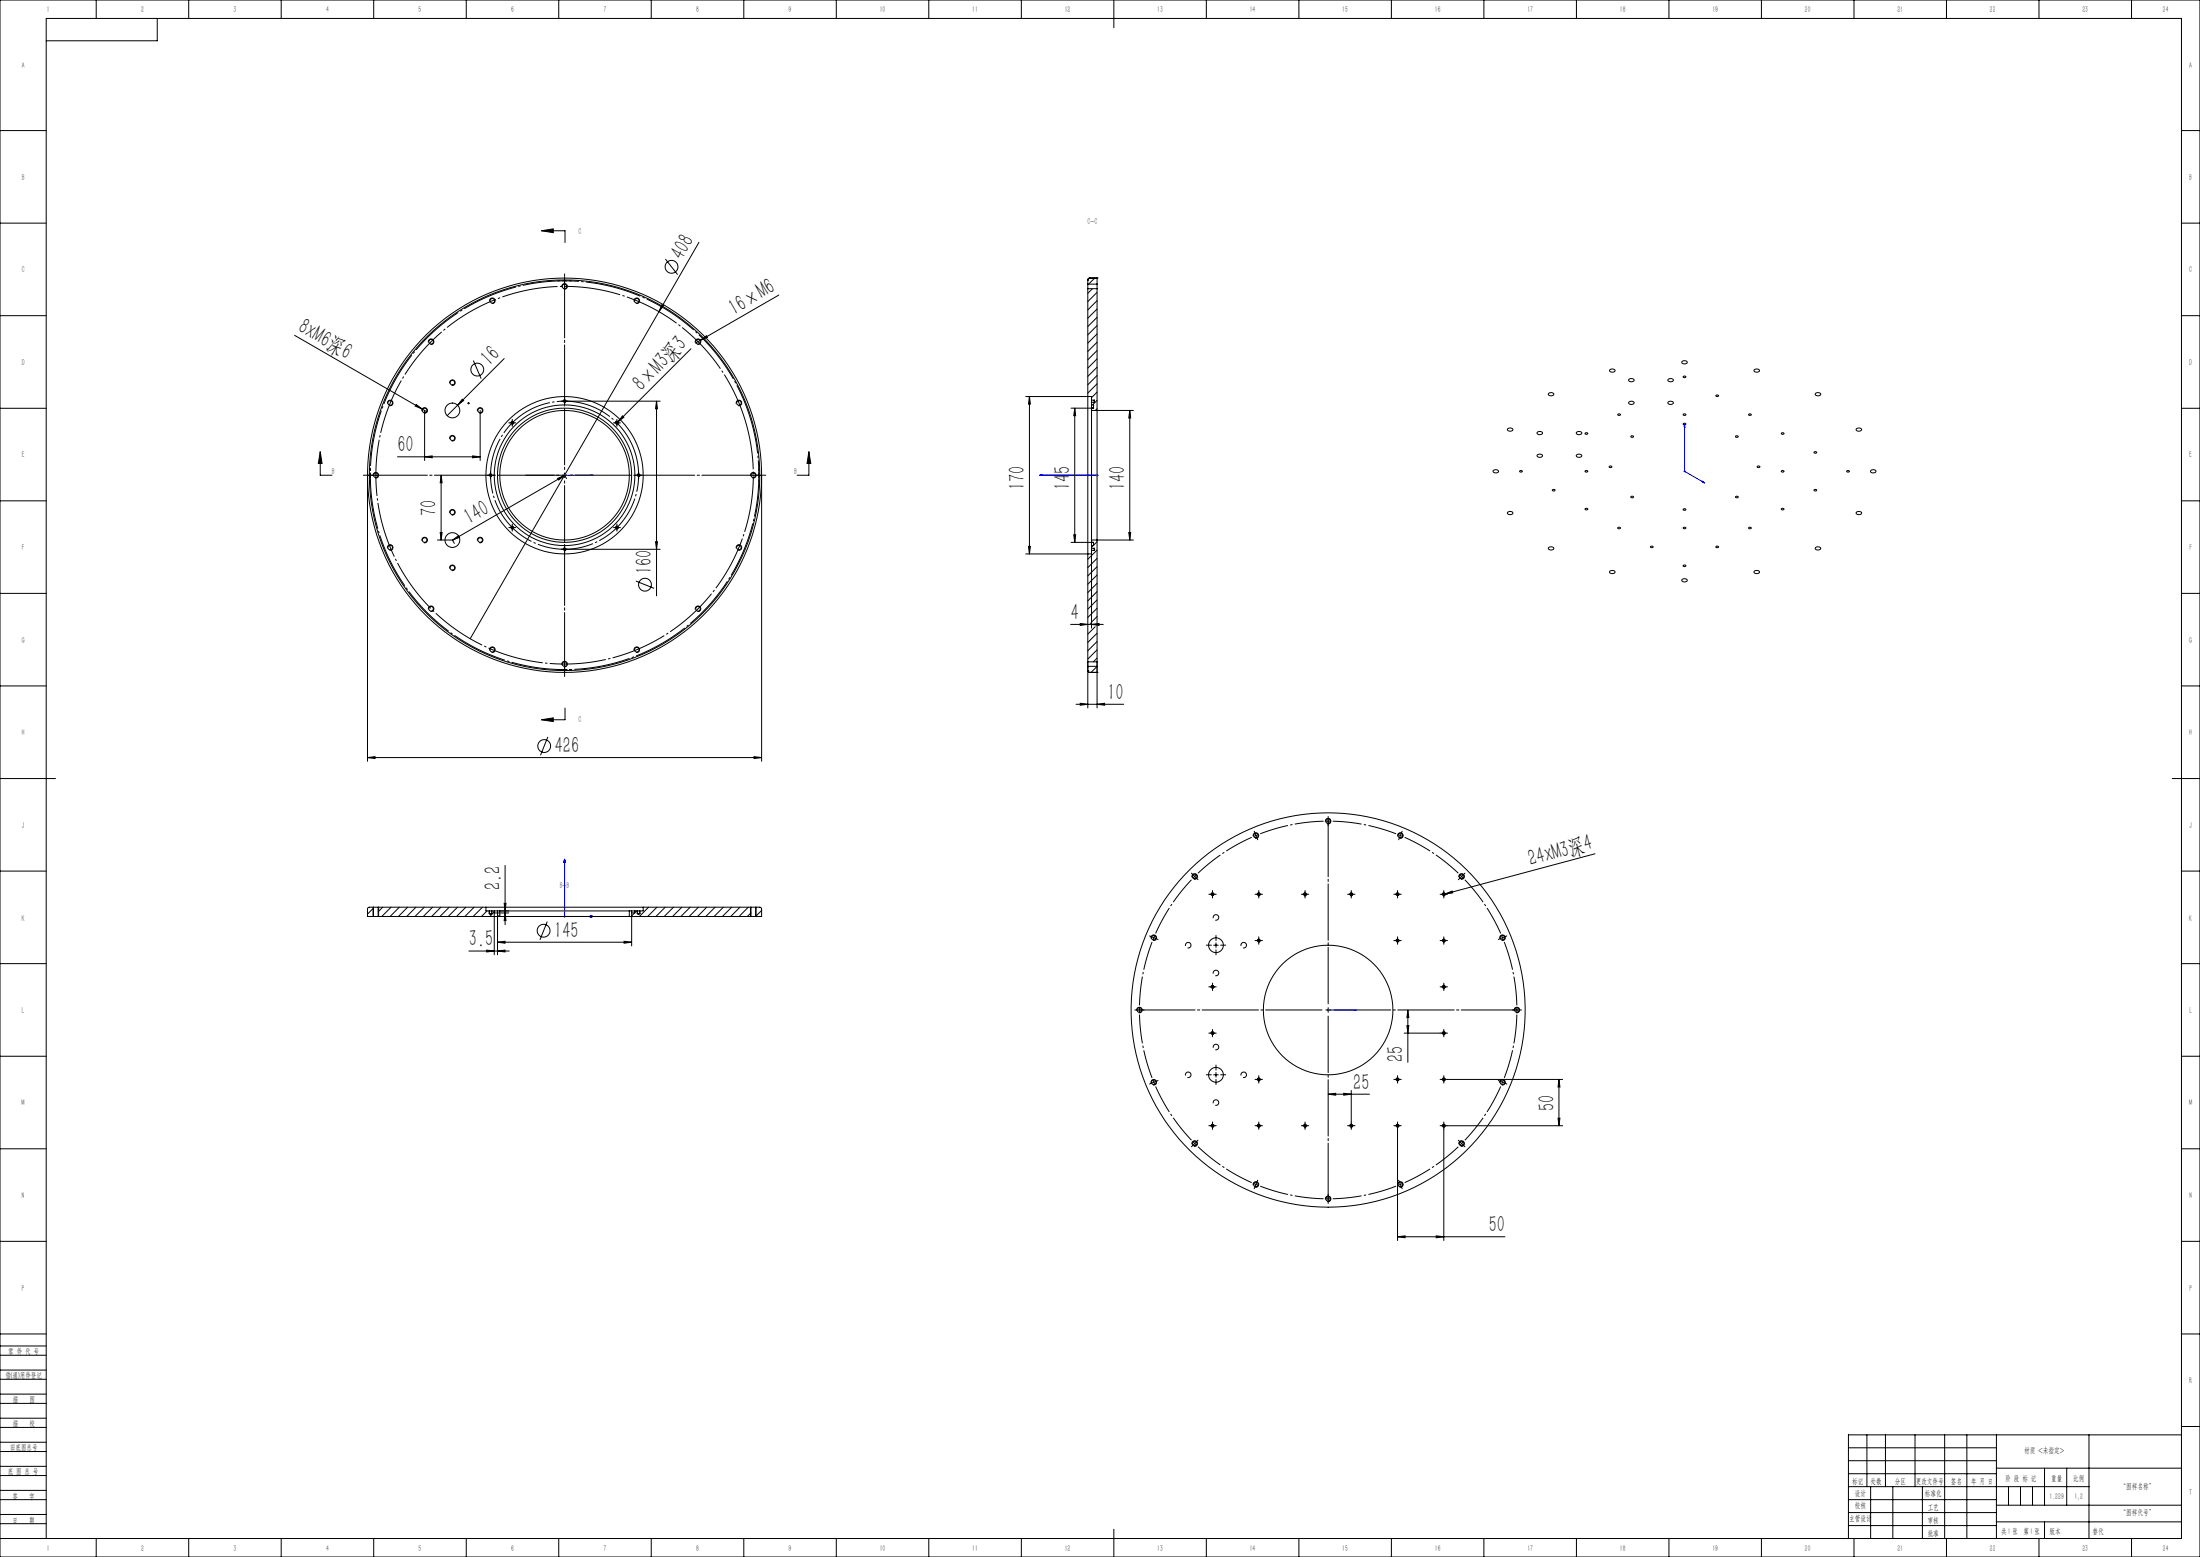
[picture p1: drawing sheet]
<svg xmlns="http://www.w3.org/2000/svg" width="1189mm" height="841mm" viewBox="0 0 1189 841" stroke-linecap="round" stroke-linejoin="round" font-family="sans-serif">
<g fill="none" stroke="#000" stroke-width=".54">
<path d="M0 0h1189v841h-1189zM52 0v10M85 10v12h-60M102 0v10M152 0v10M202 0v10M252 0v10M302 0v10M352 0v10M402 0v10M452 0v10M502 0v10"/>
<path d="M552 0v10M602 0v15M652 0v10M702 0v10M752 0v10M802 0v10M852 0v10M902 0v10M952 0v10M1002 0v10M1052 0v10M1102 0v10"/>
<path d="M1152 0v10M0 71h25M1179 71h10M0 121h25M293 125l6-1v2zM293 125h12v6M360 140l6 8M378 131l-124 214M1179 121h10M304 155a1.5 1.5 0 0 1 1-2 1.5 1.5 0 0 1 2 2 1.5 1.5 0 0 1-2 1M304 152h2M305 150v3"/>
<path d="M421 159l-42 25M0 171h25M265 163a1.5 1.5 0 0 1 1-2 1.5 1.5 0 0 1 2 2 1.5 1.5 0 0 1-2 1M343 163a1.5 1.5 0 0 1 1-2 1.5 1.5 0 0 1 2 2 1.5 1.5 0 0 1-2 1M358 165h1l-3 3zM1179 171h10M159 181l72 41M232 185a1.5 1.5 0 0 1 1-2 1.5 1.5 0 0 1 2 2 1.5 1.5 0 0 1-2 1M256 195l4 10M272 194l-25 25M373 188l-40 41M376 185a1.5 1.5 0 0 1 1-2 1.5 1.5 0 0 1 2 2 1.5 1.5 0 0 1-2 1"/>
<path d="M379 184l3-3v1zM379 184l-3 1M870 200l2-1a1.1 1.1 0 0 1 1 2 1 1 0 0 1-2 0h-1zM909 195h2a1.1 1.1 0 0 1 0 2 1.1 1.1 0 0 1-1-1zM948 200l2-1a1.1 1.1 0 0 1 1 2 1 1 0 0 1-2 0l-1-1zM209 218a1.5 1.5 0 0 1 2-2 1.5 1.5 0 0 1 1 2 1.5 1.5 0 0 1-1 1M225 218l3 3-4-2zM243 207a1.5 1.5 0 0 1 1-2 1.5 1.5 0 0 1 2 2 1.5 1.5 0 0 1-2 1M247 219l-5 6M250 216h1l-4 3zM253 218h1M253 217l1 1"/>
<path d="M253 217v1M254 217l-1 1M304 217h53M304 217l1-1h1v1h-1M305 215v3M355 217v4h-1zM355 217v105M398 218a1.5 1.5 0 0 1 1-2 1.5 1.5 0 0 1 2 2 1.5 1.5 0 0 1-2 1M554 214h34M556 214l1 4h-1zM556 214v85M837 213l2-1a1.1 1.1 0 0 1 1 2 1 1 0 0 1-2 0l-1-1z"/>
<path d="M880 217h2a1 1 0 0 1 1 1 1 1 0 0 1-2 0h-1zM880 205h3a1.3 1.3 0 0 1-1 1 1.3 1.3 0 0 1-2-1zM901 205h3a1 1 0 0 1 0 1 1 1 0 0 1-1 0h-1zM902 217h1a1 1 0 0 1 1 1 1 1 0 0 1-1 0h-1zM981 213l2-1a1.1 1.1 0 0 1 1 2 1 1 0 0 1-2 0l-1-1zM0 221h25M228 222a1.5 1.5 0 0 1 1-2 1.5 1.5 0 0 1 2 2 1.5 1.5 0 0 1-2 1M229 222v27M243 237a1.5 1.5 0 0 1 1-2 1.5 1.5 0 0 1 2 2 1.5 1.5 0 0 1-2 1M258 222a1.5 1.5 0 0 1 1-2 1.5 1.5 0 0 1 2 2 1.5 1.5 0 0 1-2 1M260 222v27M276 228h2"/>
<path d="M276 229v-1h1v1M277 227v3M332 228h3M333 229v-1h1v1h-1M333 227v3M336 225h1l-3 3zM579 220h11M581 220v5h-1zM581 220v73M593 222h20M611 222v4h-1zM611 222v70"/>
<path d="M815 232l2-1a1 1 0 0 1 0 2 1 1 0 0 1-1 0l-1-1zM831 233h2a1.3 1.3 0 0 1-1 2 1.3 1.3 0 0 1-1-1zM852 234l2-1a1.1 1.1 0 0 1 1 2 1 1 0 0 1-2 0l-1-1zM963 234h1l-1 1zM1003 232l2-1a1.1 1.1 0 0 1 1 2 1 1 0 0 1-2 0h-1zM1179 221h10M173 244l1 6h-2zM173 244v13h6M199 257v154M199 257h2M200 255v3M202 257a1.5 1.5 0 0 1 1-2 1.5 1.5 0 0 1 2 2 1.5 1.5 0 0 1-2 1"/>
<path d="M215 247h45M229 247l5-1v1zM238 257l1 4h-1zM238 257v35M255 246l5 1h-5zM264 257h2M264 257l1-1h1v1h-1M265 255v3M284 257h22M301 258l4-1-3 2zM305 257l1 2M305 255v3"/>
<path d="M305 257l-60 35M344 257h2M344 257l1-1h1v1h-1M345 255v3M406 257a1.5 1.5 0 0 1 1-2 1.5 1.5 0 0 1 2 2 1.5 1.5 0 0 1-2 1M409 257h2M410 255v3M412 257v154M437 244l1 6h-2zM437 244v13h-6M807 254h2a1 1 0 0 1 1 1 1 1 0 0 1-2 0h-1zM831 246l2-1a1 1 0 0 1 0 2 1 1 0 0 1-1 0h-1z"/>
<path d="M852 246l2-1a1.1 1.1 0 0 1 1 2 1 1 0 0 1-2 0h-1zM1011 254h2a1 1 0 0 1 1 1 1 1 0 0 1-2 0h-1zM0 271h25M243 277a1.5 1.5 0 0 1 1-2 1.5 1.5 0 0 1 2 2 1.5 1.5 0 0 1-2 1M815 277l2-1a1 1 0 0 1 0 2 1 1 0 0 1-1 0h-1zM980 265h2h-1zM1003 277l2-1a1.1 1.1 0 0 1 1 2 1 1 0 0 1-2 0l-1-1zM1179 271h10M209 296a1.5 1.5 0 0 1 2-2 1.5 1.5 0 0 1 1 2 1.5 1.5 0 0 1-1 1M228 292a1.5 1.5 0 0 1 1-2 1.5 1.5 0 0 1 2 2 1.5 1.5 0 0 1-2 1M236 292h9l1 2M238 288h1l-1 4z"/>
<path d="M245 292l3-3v1zM258 292a1.5 1.5 0 0 1 1-2 1.5 1.5 0 0 1 2 2 1.5 1.5 0 0 1-2 1M276 285h2M276 285v-1h1v1v1M277 284v2M304 297h53M304 297l1-1h1v1h-1M305 295v3M332 285h3M333 285v-1h1v1l-1 1M333 284v2M354 293h1v4z"/>
<path d="M398 296a1.5 1.5 0 0 1 1-2 1.5 1.5 0 0 1 2 2 1.5 1.5 0 0 1-2 1M554 299h34M556 295h1l-1 4zM579 293h11M580 289h1v4zM590 299v40M593 292h20M610 288h1v4zM837 296l2-1a1.1 1.1 0 0 1 1 2 1 1 0 0 1-2 0h-1zM981 296l2-1a1.1 1.1 0 0 1 1 2 1 1 0 0 1-2 0l-1-1zM243 307a1.5 1.5 0 0 1 1-2 1.5 1.5 0 0 1 2 2 1.5 1.5 0 0 1-2 1M344 314l10 4"/>
<path d="M870 309l2-1a1 1 0 0 1 0 2 1 1 0 0 1-1 0l-1-1zM909 313h2a1.3 1.3 0 0 1 0 2 1.3 1.3 0 0 1-2-1zM948 309l2-1a1.1 1.1 0 0 1 1 2 1 1 0 0 1-2 0l-1-1zM0 321h25M232 329a1.5 1.5 0 0 1 1-2 1.5 1.5 0 0 1 2 2 1.5 1.5 0 0 1-2 1M376 329a1.5 1.5 0 0 1 1-2 1.5 1.5 0 0 1 2 2 1.5 1.5 0 0 1-2 1M579 337h17M584 337h4l-4 1zM590 337h4v1zM1179 321h10M265 351a1.5 1.5 0 0 1 1-2 1.5 1.5 0 0 1 2 2 1.5 1.5 0 0 1-2 1M304 359a1.5 1.5 0 0 1 1-2 1.5 1.5 0 0 1 2 2 1.5 1.5 0 0 1-2 1"/>
<path d="M343 351a1.5 1.5 0 0 1 1-2 1.5 1.5 0 0 1 2 2 1.5 1.5 0 0 1-2 1M588 357v25M593 357v25M0 371h25M304 362h2M305 360v3M584 380h4l-4 1zM1179 371h10M293 389l6-1v2zM296 398l-4 10M305 382v7h-12M582 380h25"/>
<path d="M593 380h4v1zM199 409h4v1zM199 409h213M408 409h4l-4 1zM0 421h30M1174 421h15M677 452a1.5 1.5 0 0 1 2-2 1.5 1.5 0 0 1 1 1 1.5 1.5 0 0 1-2 2M678 450l1 1M679 451l-1 1M679 451v1M680 451h-1M716 444a1.5 1.5 0 0 1 2-2 1.5 1.5 0 0 1 1 2 1.5 1.5 0 0 1-2 1"/>
<path d="M755 452a1.5 1.5 0 0 1 2-2 1.5 1.5 0 0 1 1 1 1.5 1.5 0 0 1-2 2M0 471h25M273 467v32M644 474a1.5 1.5 0 0 1 2-2 1.5 1.5 0 0 1 1 2 1.5 1.5 0 0 1-2 1M788 474a1.5 1.5 0 0 1 2-2 1.5 1.5 0 0 1 1 2 1.5 1.5 0 0 1-1 1M862 461l-82 22v-1l1 1-1 1M1179 471h10M202 490v5M205 490v5M264 492v2h2v-2M267 493v23M270 492h5"/>
<path d="M272 488h1v4zM273 493v4h-1zM275 493h-6v23M296 498l-4 10M341 493v18M344 492v2h2v-2M406 490v5M409 490v5M654 483h3M655 483l1-1v1l-1 1M655 482v2M656 496a1.5 1.5 0 0 1 1-2 1.5 1.5 0 0 1 2 2 1.5 1.5 0 0 1-2 1"/>
<path d="M679 483h3M680 483v-1l1 1-1 1M680 482v2M704 483h3M705 483v-1l1 1-1 1M705 482v2M729 483h3M730 483v-1l1 1v1h-1M730 482v2M754 483h3M755 483v-1l1 1-1 1M755 482v2"/>
<path d="M779 483h3M780 482v2M781 483l4-2v1zM253 514h22M263 513l4 1h-4zM269 514l4-1v1zM269 509l4-1v1zM269 509h72M337 508l4 1h-4zM622 507a1.5 1.5 0 0 1 1-2 1.5 1.5 0 0 1 2 2 1.5 1.5 0 0 1-2 1M641 511a1.5 1.5 0 0 1 1-2 1.5 1.5 0 0 1 2 2 1.5 1.5 0 0 1-2 1M656 511h2"/>
<path d="M657 509v3M671 511a1.5 1.5 0 0 1 1-2 1.5 1.5 0 0 1 2 2 1.5 1.5 0 0 1-2 1M679 508h3M680 508v-1l1 1-1 1M680 507v2M754 508h3M755 508v-1l1 1-1 1M755 507v2M779 508h3M780 508v-1l1 1-1 1M780 507v2M811 507a1.5 1.5 0 0 1 1-2 1.5 1.5 0 0 1 2 2 1.5 1.5 0 0 1-2 1"/>
<path d="M0 521h25M654 533h3M655 533v-1h1v1l-1 1M655 532v2M656 526a1.5 1.5 0 0 1 1-2 1.5 1.5 0 0 1 2 2 1.5 1.5 0 0 1-2 1M779 533h3M780 533v-1l1 1-1 1M780 532v2M1179 521h10M614 546a1.5 1.5 0 0 1 2-2 1.5 1.5 0 0 1 1 2 1.5 1.5 0 0 1-2 1M654 558h3M655 558v-1l1 1-1 1"/>
<path d="M655 557v2M759 558h19M760 554h1v4zM761 546v28M761 546v4h-1zM779 558h3M780 558v-1l1 1-1 1M780 557v2M818 546a1.5 1.5 0 0 1 2-2 1.5 1.5 0 0 1 1 2 1.5 1.5 0 0 1-2 1M0 571h25M656 566a1.5 1.5 0 0 1 1-2 1.5 1.5 0 0 1 2 2 1.5 1.5 0 0 1-2 1M657 579v3"/>
<path d="M1179 571h10M622 585a1.5 1.5 0 0 1 1-2 1.5 1.5 0 0 1 2 2 1.5 1.5 0 0 1-2 1M641 581a1.5 1.5 0 0 1 1-2 1.5 1.5 0 0 1 2 2 1.5 1.5 0 0 1-2 1M656 596a1.5 1.5 0 0 1 1-2 1.5 1.5 0 0 1 2 2 1.5 1.5 0 0 1-2 1M656 581h2M671 581a1.5 1.5 0 0 1 1-2 1.5 1.5 0 0 1 2 2 1.5 1.5 0 0 1-2 1M679 583h3M680 583v-1l1 1-1 1M680 582v2M718 591h4v1zM718 591h22M726 591h4l-4 1z"/>
<path d="M730 589v17M754 583h3M755 583v-1l1 1-1 1M755 582v2M779 583h3M780 583v-1l1 1-1 1M780 582v2M782 583h63M811 585a1.5 1.5 0 0 1 1-2 1.5 1.5 0 0 1 2 2 1.5 1.5 0 0 1-2 1M843 583v25M843 583v4h-1zM644 618a1.5 1.5 0 0 1 2-2 1.5 1.5 0 0 1 1 2 1.5 1.5 0 0 1-2 1"/>
<path d="M654 608h3M655 608v-1h1v1l-1 1M655 607v2M679 608h3M680 608v-1h1v1l-1 1M680 607v2M704 608h3M705 608v-1l1 1v1h-1M705 607v2M729 608h3M730 608v-1h1v1l-1 1M730 607v2"/>
<path d="M754 608h3M755 608v-1h1v1l-1 1M755 607v2M755 610v60M779 608h3M780 608v-1h1v1l-1 1M780 607v2M780 610v60M782 608h63M788 618a1.5 1.5 0 0 1 2-2 1.5 1.5 0 0 1 1 2 1.5 1.5 0 0 1-1 1M842 604h1v4zM0 621h25"/>
<path d="M1179 621h10M677 640a1.5 1.5 0 0 1 2-2 1.5 1.5 0 0 1 1 2 1.5 1.5 0 0 1-2 1M716 648a1.5 1.5 0 0 1 2-2 1.5 1.5 0 0 1 1 2 1.5 1.5 0 0 1-2 1M755 640a1.5 1.5 0 0 1 2-2 1.5 1.5 0 0 1 1 2 1.5 1.5 0 0 1-2 1M0 671h25M755 668h4v1zM755 668h58M776 668h4l-4 1zM1179 671h10M0 732h25M0 727h25M0 721h25"/>
<path d="M1179 721h10M0 745h25M0 740h25M0 758h25M0 753h25M0 771h25M0 766h25M0 779h25M1009 775v28M1019 775v28M1035 775v28M1051 775v56"/>
<path d="M1063 775v56M1079 775v56M1129 775v56M1179 771h10M1179 775h-180v56M0 784h25M0 797h25M0 792h25M999 782h80M999 789h80M999 796h80M1079 793h100"/>
<path d="M1105 793v20M1117 793v20M0 810h25M0 805h25M0 818h25M999 810h80M999 803h130M999 817h80M1011 803v28M1023 803v28M1039 803v28M1079 813h100"/>
<path d="M1085 803v10M1092 803v10M1098 803v10M0 823h25M0 831h1179v-821h-1154v821M52 831v10M102 831v10M152 831v10M202 831v10M252 831v10M302 831v10M352 831v10"/>
<path d="M402 831v10M452 831v10M502 831v10M552 831v10M602 826v15M652 831v10M702 831v10M752 831v10M802 831v10M852 831v10M902 831v10M952 831v10"/>
<path d="M999 824h80M1002 831v10M1052 831v10M1079 822h100M1102 831v10M1105 822v9M1152 831v10"/>
<circle cx="363" cy="144" r="3"/>
<circle cx="258" cy="200" r="3"/>
<circle cx="910" cy="203" r=".6"/>
<circle cx="928" cy="214" r=".6"/>
<circle cx="857" cy="234" r=".6"/>
<circle cx="875" cy="224" r=".6"/>
<circle cx="882" cy="236" r=".6"/>
<circle cx="910" cy="224" r=".6"/>
<circle cx="910" cy="229" r=".6"/>
<circle cx="939" cy="236" r=".6"/>
<circle cx="946" cy="224" r=".6"/>
<circle cx="822" cy="254" r=".6"/>
<circle cx="857" cy="254" r=".6"/>
<circle cx="871" cy="252" r=".6"/>
<circle cx="950" cy="252" r=".6"/>
<circle cx="963" cy="254" r=".6"/>
<circle cx="981" cy="244" r=".6"/>
<circle cx="999" cy="254" r=".6"/>
<circle cx="840" cy="265" r=".6"/>
<circle cx="857" cy="275" r=".6"/>
<circle cx="882" cy="269" r=".6"/>
<circle cx="910" cy="275" r=".6"/>
<circle cx="939" cy="269" r=".6"/>
<circle cx="963" cy="275" r=".6"/>
<circle cx="875" cy="285" r=".6"/>
<circle cx="893" cy="295" r=".6"/>
<circle cx="910" cy="285" r=".6"/>
<circle cx="928" cy="295" r=".6"/>
<circle cx="946" cy="285" r=".6"/>
<circle cx="349" cy="316" r="3"/>
<circle cx="910" cy="305" r=".6"/>
<circle cx="294" cy="403" r="3"/>
<circle cx="294" cy="503" r="3"/>
</g>
<path d="M343 245a40 40 0 0 0-67-16 40 40 0 0 0 19 66 40 40 0 0 0 49-48l-1-2" fill="none" stroke="#000" stroke-width=".54" stroke-dasharray="30.5 1.3 1.3 1.3" stroke-dashoffset="9.6" stroke-linecap="butt"/>
<path d="M406 226a105 105 0 0 0-176-42 105 105 0 0 0 48 174 105 105 0 0 0 129-127l-1-5" fill="none" stroke="#000" stroke-width=".54" stroke-dasharray="30.5 1.3 1.3 1.3" stroke-dashoffset="11.1" stroke-linecap="butt"/>
<path d="M403 227a102 102 0 0 0-171-41 102 102 0 0 0 47 169 102 102 0 0 0 125-123l-1-5" fill="none" stroke="#000" stroke-width=".54" stroke-dasharray="30.5 1.3 1.3 1.3" stroke-dashoffset="3.4" stroke-linecap="butt"/>
<g fill="none" stroke="#00f" stroke-width=".54">
<path d="M910 229l1 2-1-1zM910 229v26l11 6M305 257h1zM305 257h.1M305 257h16M321 257h-2h2M562 257h1h-1M562 257h31M593 257h.1M920 260l1 1h-1zM305 464l1 2h-1zM305 464v31h16"/>
<path d="M319 495h2h-2zM717 546h1zM718 546h.1M718 546h15M733 546h-1h1"/>
</g>
<g fill="none" stroke="#808080" stroke-width=".54">
<path d="M305 257h1M305 256v1M592 257h1M593 256v1M910 255h1M910 254l1 1M910 254v1M911 254l-1 1M305 495h1M305 495h.1M305 495v1M717 546h1"/>
<path d="M717 545l1 1M718 545v1M718 545l-1 1"/>
</g>
<g fill="none" stroke="#000" stroke-width=".54" stroke-dasharray="30.5 1.3 1.3 1.3" stroke-linecap="butt">
<path d="M718 444h-1M718 444h1M757 451h-1M757 451l1 1M646 473l-1 1M646 473h1M790 473h-1M790 473l1 1M624 506l-1 2M624 506v-1M812 506v-1M812 506l1 2"/>
<path d="M616 546v1M616 546v-2M820 546v-2M820 546v1M624 585v1M624 585l-1-2M812 585l1-2M812 585v1M646 618l1 1M646 618l-1-1M790 618l1-1M790 618l-1 1"/>
<path d="M679 640h1M679 640l-1-1M757 640l1-1M757 640h-1M718 648h1M718 648h-1"/>
</g>
<g fill="none" stroke="#000" stroke-width=".54" stroke-dasharray="30.5 1.3 1.3 1.3" stroke-dashoffset="14.9" stroke-linecap="butt">
<path d="M676 452a102 102 0 0 0-29 20M715 444a102 102 0 0 0-34 6M755 450a102 102 0 0 0-35-6M644 475a102 102 0 0 0-19 29M788 472a102 102 0 0 0-29-20M623 509a102 102 0 0 0-7 34M811 504a102 102 0 0 0-19-29M616 548a102 102 0 0 0 7 34M820 543a102 102 0 0 0-7-34M625 587a102 102 0 0 0 19 29M813 582a102 102 0 0 0 7-34M647 619a102 102 0 0 0 29 20"/>
<path d="M792 616a102 102 0 0 0 19-29M759 639a102 102 0 0 0 29-20M681 641a102 102 0 0 0 34 7M720 648a102 102 0 0 0 35-7"/>
</g>
<path d="M303 257h-106M305 254v-105M305 259v105M308 257h105" fill="none" stroke="#000" stroke-width=".54" stroke-dasharray="30.5 1.3 1.3 1.3" stroke-dashoffset="-3.1"/>
<g fill="none" stroke="#000" stroke-width=".54" stroke-dasharray="30.5 1.3 1.3 1.3">
<path d="M303 152h-2M305 149v-1M305 154v1M308 152h1M304 217h-1M305 215h.1M305 218v1M306 217h1M276 228h-1M277 227h.1M277 230h.1M278 228h1"/>
<path d="M332 228h.1M333 227h.1M333 230h.1M335 228h.1M198 257h-2M200 254v-1M200 259v1M203 257h1M264 257h-1M265 255h.1M265 258v1M266 257h1"/>
<path d="M344 257h-1M345 255h.1M345 258v1M346 257h1M408 257h-2M410 254v-1M410 259v1M413 257h1M276 285h-1M277 284v-1M277 286v1M278 285h1"/>
<path d="M304 297h-1M305 295h.1M305 298v1M306 297h1M332 285h.1M333 284v-1M333 286v1M335 285h.1M305 359v-1M303 362h-2M305 364v1M308 362h1"/>
<path d="M678 450v-1M679 452l1 2M718 444v-2M718 444v1M718 442v-1M718 445v1M756 452v2M757 451v-1M757 451l-1 1M757 450l1-1M645 473l-1-1M646 473h-1"/>
<path d="M646 473l1 1M647 474v1M789 474l-1 1M790 473h1M790 473l-1 1M791 473l1-1M654 483h-1M655 482v-1M655 484v1M657 483h.1M679 483h-1M680 482v-1"/>
<path d="M680 484v1M682 483h.1M704 483h-1M705 482v-1M705 484v1M707 483h.1M729 483h-1M730 482v-1M730 484v1M732 483h.1M754 483h-1M755 482v-1"/>
<path d="M755 484v1M757 483h.1M779 483h-1M780 482v-1M780 484v1M782 483h.1M622 506h-1M624 506h-2M624 506l1 1M625 507h1M655 511h-3M657 508v-3"/>
<path d="M657 513v3M660 511h2M679 508h-1M680 507v-1M680 509v1M682 508h.1M754 508h-1M755 507v-1M755 509v1M757 508h.1M779 508h-1M780 507v-1"/>
<path d="M780 509v1M782 508h.1M811 507h-1M812 506h1M812 506l-1 1M813 506h1M654 533h-1M655 532v-1M655 534v1M657 533h.1M779 533h-1M780 532v-1"/>
<path d="M780 534v1M782 533h.1M615 546h-2M616 546h-1M616 546h1M617 546h1M654 558h-1M655 557v-1M655 559v1M657 558h.1M718 546v-2M718 546h-1"/>
<path d="M718 546v1M718 546h1M779 558h-1M780 557v-1M780 559v1M782 558h.1M819 546h-2M820 546h1M820 546h-1M821 546h1M657 578v-3M622 585l-1 1"/>
<path d="M624 585h-2M624 585l1-1M625 584h1M655 581h-3M657 583v3M660 581h2M679 583h-1M680 582v-1M680 584v1M682 583h.1M754 583h-1M755 582v-1"/>
<path d="M755 584v1M757 583h.1M779 583h-1M780 582v-1M780 584v1M782 583h.1M811 584h-1M812 585h1M812 585l-1-1M813 585l1 1M645 619h-1M646 618l-1 1"/>
<path d="M646 618l1-1M647 617v-1M654 608h-1M655 607v-1M655 609v1M657 608h.1M679 608h-1M680 607v-1M680 609v1M682 608h.1M704 608h-1M705 607v-1"/>
<path d="M705 609v1M707 608h.1M729 608h-1M730 607v-1M730 609v1M732 608h.1M754 608h-1M755 607v-1M755 609v1M757 608h.1M779 608h-1M780 607v-1"/>
<path d="M780 609v1M782 608h.1M789 617l-1-1M790 618l1 1M790 618l-1-1M791 619h1M679 640l-1 1M679 640v-1M679 639l1-2M756 639v-2M757 640v1M757 640l-1-1"/>
<path d="M678 641v1M718 648v1M718 648v-2M718 649v1M718 646v-1M757 641l1 1"/>
</g>
<path d="M715 546h-100M718 543v-101M718 548v101M720 546h101" fill="none" stroke="#000" stroke-width=".54" stroke-dasharray="30.5 1.3 1.3 1.3" stroke-dashoffset="-.8"/>
<g fill="#000">
<path d="M358 165h1l-3 3z"/>
<path d="M293 125l6-1v2zM293 389l6-1v2z"/>
<path d="M437 244l1 6h-2zM173 244l1 6h-2z"/>
<path d="M354 293h1v4zM355 217v4h-1zM238 288h1l-1 4zM238 257l1 4h-1z"/>
</g>
<g fill="#00f">
<path d="M319 257h2zM305 257h1z"/>
<path d="M319 495h2h-2zM305 464l1 2h-1zM319 495h2h-2zM305 464l1 2h-1zM562 257h1zM562 257h1zM732 546h1zM717 546h1z"/>
<path d="M920 260l1 1h-1zM910 229l1 2-1-1z"/>
</g>
<g fill="#000">
<path d="M379 184l3-3v1zM250 216h1l-4 3zM225 218l3 3-4-2zM336 225h1l-3 3zM781 483l4-2v1z"/>
<path d="M255 246l5 1h-5zM229 247l5-1v1z"/>
<path d="M245 292l3-3v1zM301 258l4-1-3 2z"/>
<path d="M590 337h4v1zM584 337h4l-4 1zM726 591h4l-4 1zM718 591h4v1z"/>
<path d="M584 380h4l-4 1zM593 380h4v1z"/>
<path d="M199 409h4v1zM408 409h4l-4 1zM263 513l4 1h-4zM269 514l4-1v1zM269 509l4-1v1zM337 508l4 1h-4zM755 668h4v1zM776 668h4l-4 1z"/>
<path d="M273 493v4h-1zM272 488h1v4zM610 288h1v4zM611 222v4h-1zM556 295h1l-1 4zM556 214l1 4h-1zM580 289h1v4zM581 220v5h-1z"/>
<path d="M843 583v4h-1zM842 604h1v4zM761 546v4h-1zM760 554h1v4z"/>
</g>
<g fill="none" stroke="#000" stroke-width=".54">
<path d="M588 153v3M588 151h.1M588 153h5M588 156h5M588 151v2M588 156v58M589 150l-1 1M589 150h.1M589 150h4M590 156l-2 2M592 150l-4 3M593 153v3"/>
<path d="M593 150h.1M593 150v3M593 156v66M593 153h.1M593 158l-5 5M593 162l-5 5M593 167l-5 5M593 171l-5 5M593 176l-5 5M593 180l-5 5M593 185l-5 5M593 189l-5 5"/>
<path d="M593 194l-5 5M593 198l-5 5M588 214v85M588 214h2v2M590 216v1M590 219v1M590 219h1v1h-1M590 217v2M590 217h1M590 216h1M591 216v1M593 203l-5 5"/>
<path d="M593 207l-5 5M593 212l-3 3M593 216l-3 3M590 222v70M590 220h.1M590 220v2M590 222h3M593 222v70M593 221l-1 1M588 299v58M590 296v1M590 293v2"/>
<path d="M590 293h.1M590 293h1v2M590 292v1M590 295v1M590 297v2h-2M590 292h3M590 297h1M590 296h1M590 295h1M591 295l-1 1M591 296v1M593 292v65"/>
<path d="M593 293l-2 2M593 297l-5 5M593 302l-5 5M593 306l-5 5M593 311l-5 5M593 315l-5 5M593 320l-5 5M589 337h.1M592 339l-4 4M593 324l-5 5M593 329l-5 5M593 333l-3 3"/>
<path d="M588 357v3M588 357h5M588 360h5M588 360v2M588 360h.1M593 357v3M593 360v3M593 355l-2 2M593 360l-3 3M593 342l-5 5M593 347l-5 5M593 351l-5 5"/>
<path d="M588 362l1 1M588 362h.1M589 363h.1M589 363h4M593 363h.1M202 490h2M202 495h2M202 490h-3v1v4h3M202 490v5M202 491l-3 3M204 490v5M204 490h59"/>
<path d="M204 495h66M207 490l-3 2M211 490l-5 5M216 490l-5 5M220 490l-5 5M225 490l-5 5M229 490l-5 5M234 490l-5 5M238 490l-5 5M243 490l-5 5M247 490l-5 5M252 490l-5 5"/>
<path d="M256 490l-5 5M261 490l-5 5M263 490h85M263 490v2h1M263 492l-3 3M264 494h2M264 492h2M264 492v2M266 492v2M266 492h1M267 492h2M267 492v1h2v-1"/>
<path d="M267 493l-2 2M269 492h1M270 495h70M270 492h70M270 492v3M270 494l-1 1M340 492v3M340 495h66M340 492h1M341 492h2M341 492v1h2v-1M343 493l-2 2"/>
<path d="M343 492h1M344 492l-1 1M344 494h2M344 492h2M344 492v2M346 492v2M348 490v2h-2M348 490h58M351 490l-5 5M355 490l-5 5M360 490l-5 5M364 490l-5 5"/>
<path d="M368 490l-4 5M373 490l-5 5M377 490l-5 5M382 490l-5 5M386 490l-5 5M391 490l-5 5M395 490l-5 5M400 490l-5 5M404 490l-5 5M406 490h2M406 495h2M406 490v5"/>
<path d="M406 493l-2 2M408 490h3l1 1v4h-4M408 490v5M409 490l-1 1M412 492l-4 3"/>
<circle cx="305" cy="155" r="1.3"/>
<circle cx="266" cy="162" r="1.2"/>
<circle cx="344" cy="162" r="1.2"/>
<circle cx="233" cy="185" r="1.2"/>
<circle cx="377" cy="185" r="1.3"/>
<circle cx="211" cy="218" r="1.3"/>
<circle cx="245" cy="207" r="1.2"/>
<circle cx="305" cy="217" r=".6"/>
<circle cx="399" cy="218" r="1.3"/>
<circle cx="229" cy="222" r="1.3"/>
<circle cx="244" cy="237" r="1.2"/>
<circle cx="244" cy="222" r="4"/>
<circle cx="260" cy="222" r="1.3"/>
<circle cx="277" cy="228" r=".6"/>
<circle cx="333" cy="228" r=".6"/>
<circle cx="203" cy="257" r="1.2"/>
<circle cx="265" cy="257" r=".6"/>
<circle cx="305" cy="257" r="107"/>
<circle cx="305" cy="257" r="36"/>
<circle cx="305" cy="257" r="38"/>
<circle cx="305" cy="257" r="35"/>
<circle cx="305" cy="257" r="43"/>
<circle cx="305" cy="257" r="106"/>
<circle cx="345" cy="257" r=".6"/>
<circle cx="407" cy="257" r="1.2"/>
<circle cx="244" cy="277" r="1.2"/>
<circle cx="211" cy="296" r="1.3"/>
<circle cx="229" cy="292" r="1.3"/>
<circle cx="245" cy="292" r="4"/>
<circle cx="260" cy="292" r="1.3"/>
<circle cx="277" cy="285" r=".6"/>
<circle cx="305" cy="297" r=".6"/>
<circle cx="333" cy="285" r=".6"/>
<circle cx="399" cy="296" r="1.3"/>
<circle cx="244" cy="307" r="1.2"/>
<circle cx="233" cy="329" r="1.2"/>
<circle cx="377" cy="329" r="1.3"/>
<circle cx="266" cy="351" r="1.2"/>
<circle cx="305" cy="359" r="1.3"/>
<circle cx="344" cy="351" r="1.2"/>
<circle cx="679" cy="451" r="1.2"/>
<circle cx="718" cy="444" r="1.2"/>
<circle cx="757" cy="451" r="1.2"/>
<circle cx="646" cy="473" r="1.3"/>
<circle cx="790" cy="473" r="1.3"/>
<circle cx="655" cy="483" r=".8"/>
<circle cx="680" cy="483" r=".8"/>
<circle cx="705" cy="483" r=".8"/>
<circle cx="730" cy="483" r=".8"/>
<circle cx="755" cy="483" r=".8"/>
<circle cx="780" cy="483" r=".8"/>
<circle cx="624" cy="507" r="1.2"/>
<circle cx="657" cy="511" r="4"/>
<circle cx="680" cy="508" r=".7"/>
<circle cx="755" cy="508" r=".7"/>
<circle cx="780" cy="508" r=".7"/>
<circle cx="812" cy="507" r="1.3"/>
<circle cx="655" cy="533" r=".7"/>
<circle cx="780" cy="533" r=".7"/>
<circle cx="616" cy="546" r="1.2"/>
<circle cx="655" cy="558" r=".8"/>
<circle cx="718" cy="546" r="35"/>
<circle cx="718" cy="546" r="107"/>
<circle cx="780" cy="558" r=".8"/>
<circle cx="820" cy="546" r="1.2"/>
<circle cx="624" cy="585" r="1.2"/>
<circle cx="657" cy="581" r="4"/>
<circle cx="680" cy="583" r=".7"/>
<circle cx="755" cy="583" r=".7"/>
<circle cx="780" cy="583" r=".7"/>
<circle cx="812" cy="585" r="1.3"/>
<circle cx="646" cy="618" r="1.3"/>
<circle cx="655" cy="608" r=".7"/>
<circle cx="680" cy="608" r=".7"/>
<circle cx="705" cy="608" r=".7"/>
<circle cx="730" cy="608" r=".7"/>
<circle cx="755" cy="608" r=".7"/>
<circle cx="780" cy="608" r=".7"/>
<circle cx="790" cy="618" r="1.3"/>
<circle cx="679" cy="640" r="1.3"/>
<circle cx="757" cy="640" r="1.3"/>
<circle cx="718" cy="648" r="1.3"/>
</g>
<g font-size="12.5">
<text x="369" y="141" transform="rotate(-60 369 141)">408</text>
<text x="397" y="171" transform="rotate(-30 397 171)">16×M6</text>
<text x="160" y="179" transform="rotate(30 160 179)">8xM6深6</text>
<text x="265" y="198" transform="rotate(-45 265 198)">16</text>
<text x="347" y="212" transform="rotate(-45 347 212)">8×M3深3</text>
<text x="215" y="244">60</text>
<text x="554" y="265" transform="rotate(-90 554 265)">170</text>
<text x="578" y="265" transform="rotate(-90 578 265)">145</text>
<text x="608" y="265" transform="rotate(-90 608 265)">140</text>
<text x="236" y="279" transform="rotate(-90 236 279)">70</text>
<text x="254" y="284" transform="rotate(-30 254 284)">140</text>
<text x="352" y="310" transform="rotate(-90 352 310)">160</text>
<text x="579" y="335">4</text>
<text x="599" y="378">10</text>
<text x="300" y="407">426</text>
<text x="827" y="468" transform="rotate(-15 827 468)">24xM3深4</text>
<text x="271" y="481" transform="rotate(-90 271 481)">2.2</text>
<text x="300" y="506">145</text>
<text x="253" y="511">3.5</text>
<text x="758" y="574" transform="rotate(-90 758 574)">25</text>
<text x="731" y="589">25</text>
<text x="840" y="600" transform="rotate(-90 840 600)">50</text>
<text x="805" y="666">50</text>
</g>
<g font-size="4.4">
<text x="25" y="7">1</text>
<text x="76" y="7">2</text>
<text x="126" y="7">3</text>
<text x="176" y="7">4</text>
<text x="226" y="7">5</text>
<text x="276" y="7">6</text>
<text x="326" y="7">7</text>
<text x="376" y="7">8</text>
<text x="426" y="7">9</text>
<text x="475" y="7">10</text>
<text x="525" y="7">11</text>
<text x="575" y="7">12</text>
<text x="625" y="7">13</text>
<text x="675" y="7">14</text>
<text x="725" y="7">15</text>
<text x="775" y="7">16</text>
<text x="825" y="7">17</text>
<text x="875" y="7">18</text>
<text x="925" y="7">19</text>
<text x="975" y="7">20</text>
<text x="1025" y="7">21</text>
<text x="1075" y="7">22</text>
<text x="1125" y="7">23</text>
<text x="1169" y="7">24</text>
<text x="12" y="37">A</text>
<text x="1183" y="37">A</text>
<text x="12" y="97">B</text>
<text x="1183" y="97">B</text>
<text x="588" y="121">C-C</text>
<text x="313" y="126">C</text>
<text x="12" y="147">C</text>
<text x="1183" y="147">C</text>
<text x="12" y="197">D</text>
<text x="1183" y="197">D</text>
<text x="12" y="247">E</text>
<text x="1183" y="247">E</text>
<text x="179" y="256">B</text>
<text x="429" y="256">B</text>
<text x="12" y="297">F</text>
<text x="1183" y="297">F</text>
<text x="12" y="347">G</text>
<text x="1183" y="347">G</text>
<text x="313" y="390">C</text>
<text x="12" y="397">H</text>
<text x="1183" y="397">H</text>
<text x="12" y="447">J</text>
<text x="1183" y="447">J</text>
<text x="303" y="480">B-B</text>
<text x="12" y="497">K</text>
<text x="1183" y="497">K</text>
<text x="12" y="547">L</text>
<text x="1183" y="547">L</text>
<text x="12" y="597">M</text>
<text x="1183" y="597">M</text>
<text x="12" y="647">N</text>
<text x="1183" y="647">N</text>
<text x="12" y="697">P</text>
<text x="1183" y="697">P</text>
<text x="4" y="731">零 件 代 号</text>
<text x="3" y="744">借(通)用件登记</text>
<text x="1183" y="747">R</text>
<text x="7" y="757">描</text>
<text x="16" y="757">图</text>
<text x="7" y="771">描</text>
<text x="16" y="771">校</text>
<text x="5" y="783">旧底图总号</text>
<text x="1094" y="785">材质 &lt;未指定&gt;</text>
<text x="4" y="796">底 图 总 号</text>
<text x="1001" y="801">标记</text>
<text x="1011" y="801">处数</text>
<text x="1024" y="801">分区</text>
<text x="1035" y="801">更改文件号</text>
<text x="1054" y="801">签名</text>
<text x="1065" y="801">年 月 日</text>
<text x="1084" y="800">阶 段 标 记</text>
<text x="1109" y="800">重量</text>
<text x="1120" y="800">比例</text>
<text x="7" y="809">签</text>
<text x="16" y="809">字</text>
<text x="1002" y="808">设计</text>
<text x="1040" y="808">标准化</text>
<text x="1108" y="809">1.229</text>
<text x="1146" y="804">“图样名称”</text>
<text x="1183" y="807">T</text>
<text x="1002" y="815">校核</text>
<text x="1042" y="815">工艺</text>
<text x="999" y="822">主管设计</text>
<text x="1146" y="818">“图样代号”</text>
<text x="7" y="822">日</text>
<text x="16" y="822">期</text>
<text x="1042" y="822">审核</text>
<text x="1042" y="829">批准</text>
<text x="1082" y="828">共 张 第 张</text>
<text x="1085" y="828">1</text>
<text x="1097" y="828">1</text>
<text x="1108" y="828">版本</text>
<text x="25" y="838">1</text>
<text x="76" y="838">2</text>
<text x="126" y="838">3</text>
<text x="176" y="838">4</text>
<text x="226" y="838">5</text>
<text x="276" y="838">6</text>
<text x="326" y="838">7</text>
<text x="376" y="838">8</text>
<text x="426" y="838">9</text>
<text x="475" y="838">10</text>
<text x="525" y="838">11</text>
<text x="575" y="838">12</text>
<text x="625" y="838">13</text>
<text x="675" y="838">14</text>
<text x="725" y="838">15</text>
<text x="775" y="838">16</text>
<text x="825" y="838">17</text>
<text x="875" y="838">18</text>
<text x="925" y="838">19</text>
<text x="975" y="838">20</text>
<text x="1025" y="838">21</text>
<text x="1075" y="838">22</text>
<text x="1125" y="838">23</text>
<text x="1169" y="838">24</text>
</g>
<g font-size="4.4" fill="#0a0605">
<text x="1121" y="809">1:2</text>
<text x="1131" y="828">替代</text>
</g>
</svg>
